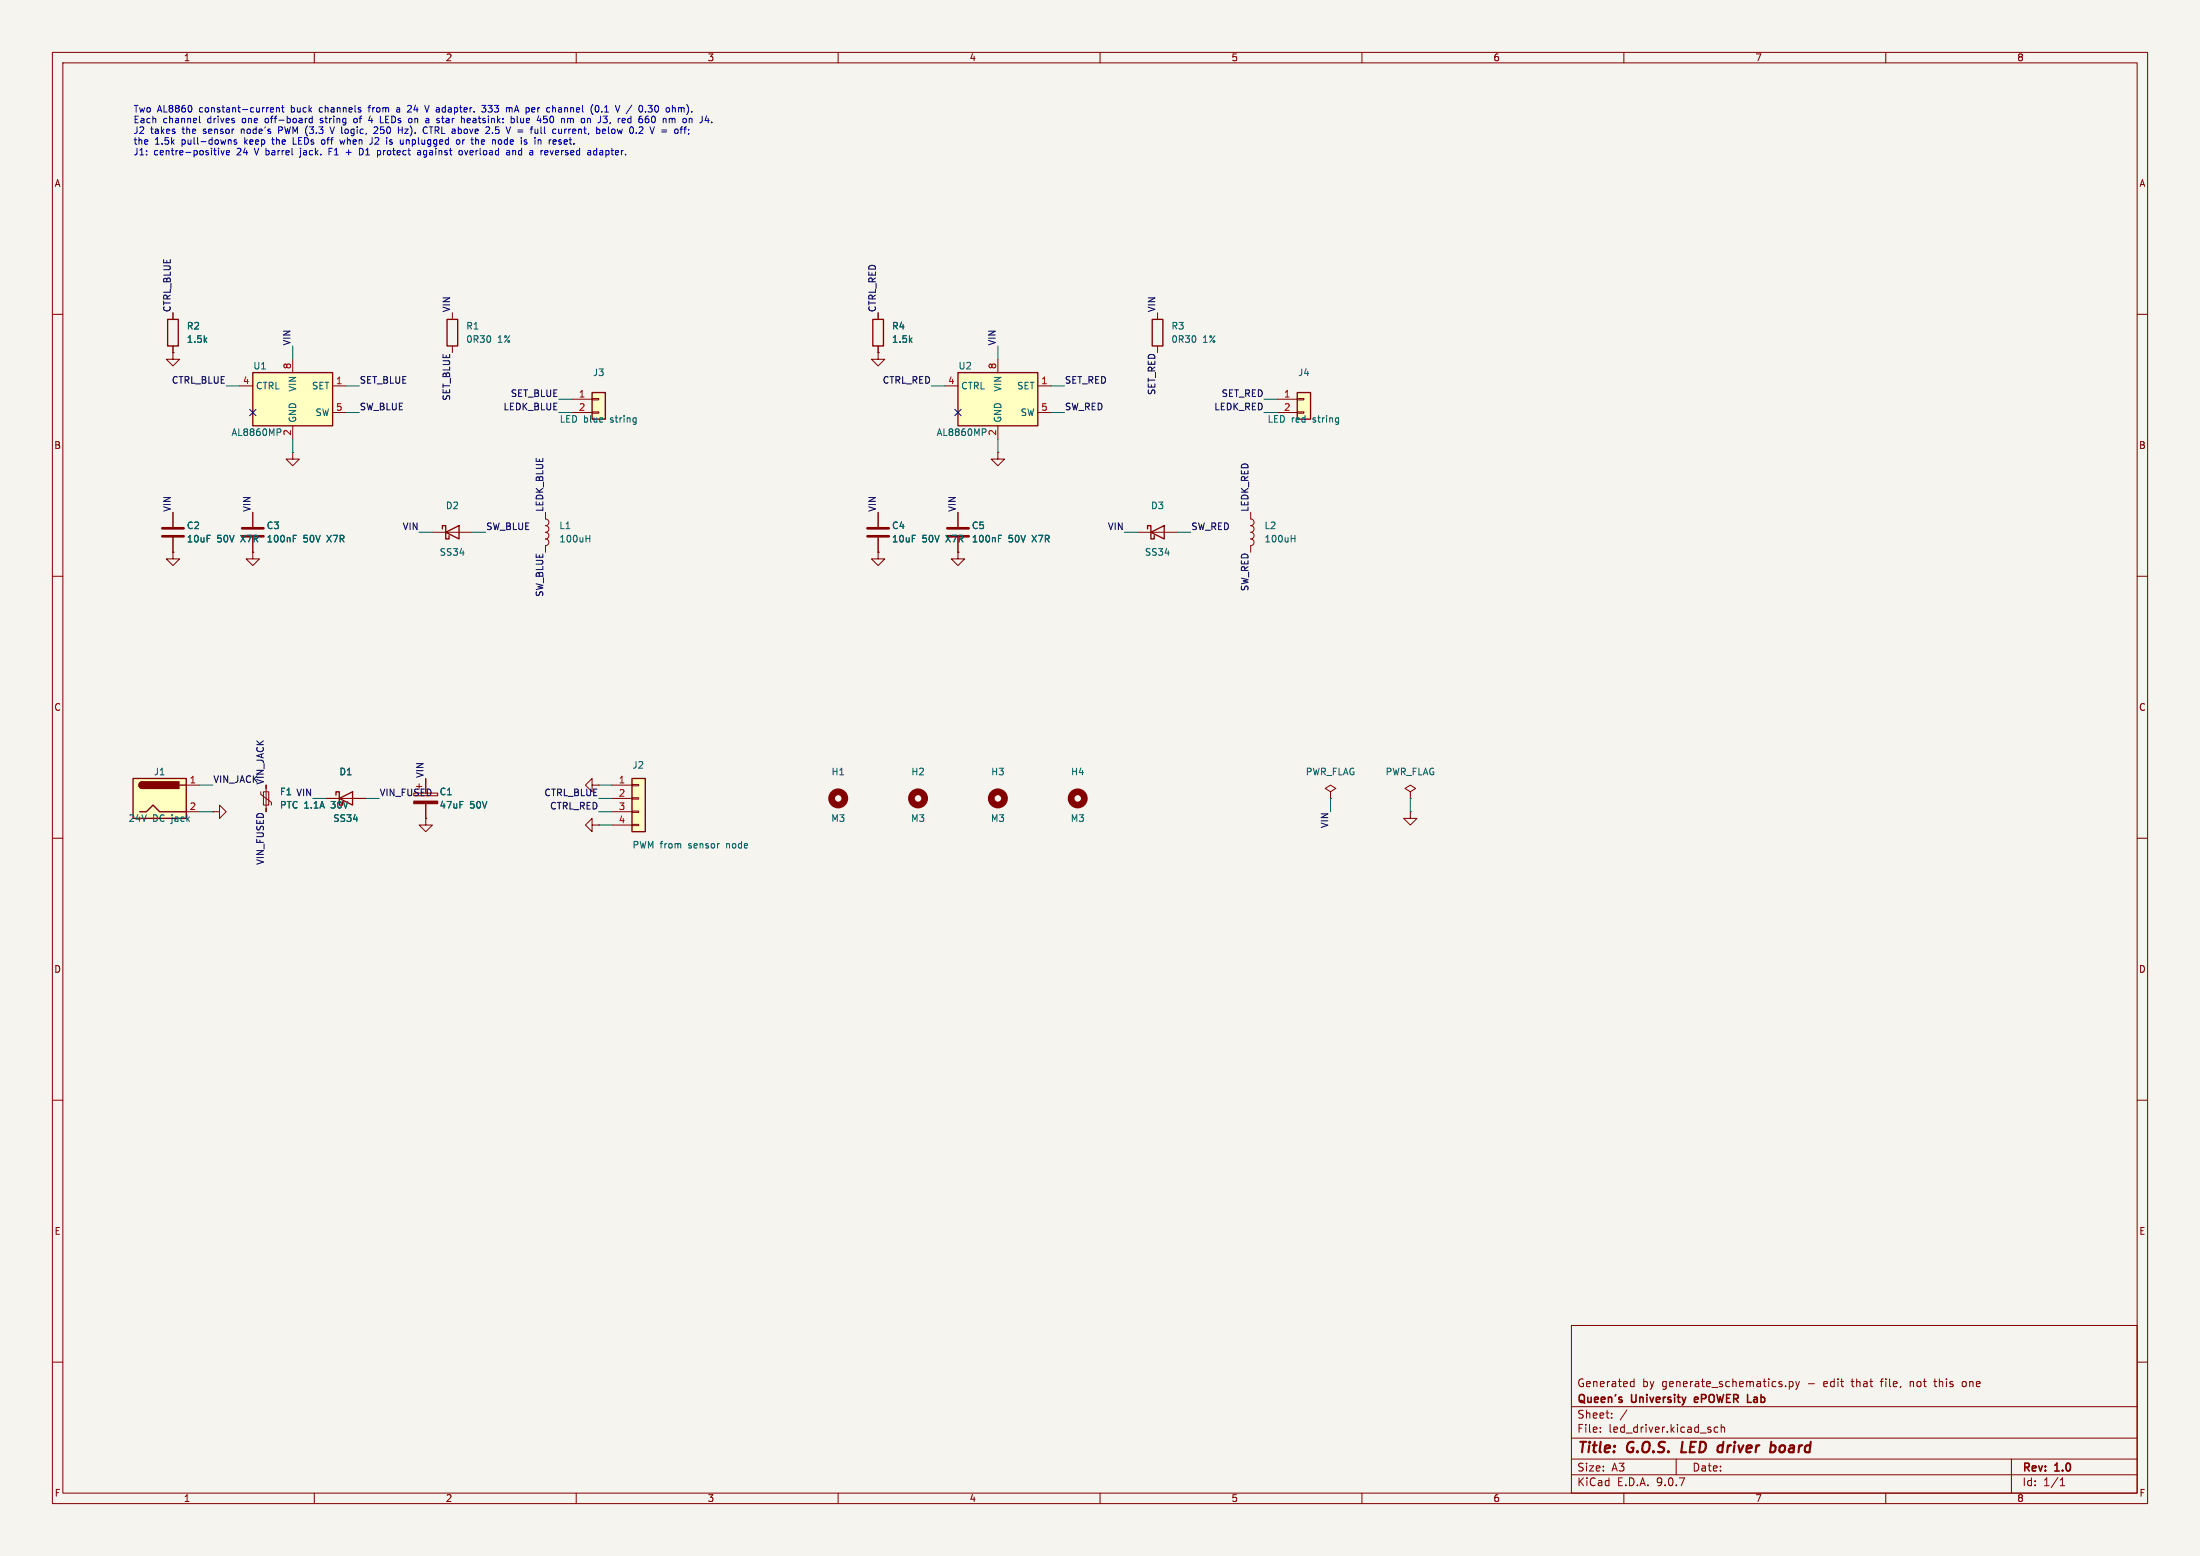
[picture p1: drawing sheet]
<svg xmlns="http://www.w3.org/2000/svg" width="420mm" height="297mm" viewBox="0 0 420 297" stroke-linecap="round" stroke-linejoin="round" font-family="sans-serif">
<path d="M0 0h420v297h-420z" fill="#f5f4ef" stroke="#f5f4ef" stroke-width=".19"/>
<g fill="none" stroke="#840000" stroke-width=".19">
<path d="M10 10h400v277h-400zM12 12h396v273h-396zM60 10v2M110 10v2M160 10v2M210 10v2M260 10v2M310 10v2M360 10v2M221 59.7v1.3M10 60h2M221 66v1.3"/>
<path d="M408 60h2M10 110h2M48.3 105.4v1.3h1.2l-1.2 1.3-1.3-1.3h1.3M48.3 105.4h.1M408 110h2M10 160h2M254 151.1l1-.6-1-.6-1 .6 1 .6v1.3M254 152.4h.1M269.2 151.1l1.1-.6-1.1-.6-1 .6 1 .6v1.3M269.2 152.4h.1M408 160h2M10 210h2"/>
<path d="M408 210h2M300 253h108v32h-108zM10 260h2M300 278.5h108M300 274.5h108M300 268.5h108M305.5 273.2v.2M305.5 272.5v.1M307.7 270.5v.2M307.7 269.8v.1M310.6 269.1l-1.3 1.9M311.4 264.6h.5"/>
<path d="M311.4 263.8h.5M311.9 263.2v1.5M320 278.5v3M327.9 272.5l-.4-.1-.3 .3 .2 .6h.5M328.6 272.5l.2-.1 .4 .1v.9M328.6 271.9v1.5M340.9 264.5v.2M341.6 263.8l.4-.1 .3 .3-.1 .6h-.6M341.6 263.7v1.5M342.8 263.7l.4 1M343.2 264.7l-.4 .5M343.5 263.7l-.3 1"/>
<path d="M364.7 263.7v1M364.7 263.8h.1M369.2 263.7h.5M369.4 263.2v1.3l.2 .2M375.1 263.7l-.4 .1-.1 .2 .1 .5 .4 .2M384 278.5v6.5M408 260h2M60 285v2M110 285v2M160 285v2M210 285v2M260 285v2"/>
<path d="M300 281.5h108M310 285v2M360 285v2M393.3 283.6h.9M393.3 282.5l.4-.4v1.5"/>
</g>
<path d="M321.2 275.2l-.2 2h.9M328.4 275.9l.5 .1M328.8 277.1l-.6 .1M329 275.2l-.2 2M338.3 275.9l.5 .1 .2 .3-.1 .5-.4 .4" fill="none" stroke="#840000" stroke-width=".4"/>
<path d="M323.5 266.8v.8M324.2 267l-.7 .2M333.6 267.7h.7" fill="none" stroke="#840000" stroke-width=".3"/>
<path d="M220 61h2v5h-2z" fill="none" stroke="#840000" stroke-width=".25"/>
<path d="M25.4 148.6h10.2v7.6h-10.2z" fill="#ffffc2"/>
<path d="M25.4 148.6h10.2v7.6h-10.2zM26.7 154.9h1.2l1.3-1.2 1.3 1.2h5.1M27.2 149.2a.64 .64 0 0 0-.7 .7 .64 .64 0 0 0 .7 .6M34.3 149.9h1.3" fill="none" stroke="#840000" stroke-width=".25"/>
<g fill="#840000" stroke="#840000" stroke-width=".25">
<path d="M26.7 149.4l.5-.2v1.3a.63 .63 0 0 1-.6-.4 .63 .63 0 0 1 .1-.7z"/>
<path d="M27.2 149.2h7v1.3h-7z"/>
</g>
<path d="M35.6 149.9h2.5M35.6 154.9h2.5M40.6 154.9h1.3v-1.2l1.3 1.2-1.3 1.3v-1.3M40.6 154.9h.1" fill="none" stroke="#840000" stroke-width=".19"/>
<path d="M113 74.9h2.6v5.1h-2.6z" fill="#ffffc2"/>
<path d="M113 74.9h2.6v5.1h-2.6zM219.1 101v-.7h.6v2.6h.6v-.7M219.7 101.6l2.5-1.3v2.6zM64.1 151.8v-.7h.7v2.6h.6v-.7M64.8 152.4l2.5-1.3v2.6z" fill="none" stroke="#840000" stroke-width=".25"/>
<g fill="none" stroke="#840000" stroke-width=".19">
<path d="M109.2 76.2h3.8M109.2 78.7h3.8M113 76.1h1.3v.2h-1.3zM113 78.6h1.3v.3h-1.3zM104.1 97.8v1.3a.64 .64 0 0 1 .7 .6 .64 .64 0 0 1-.7 .6 .64 .64 0 0 1 .7 .7 .64 .64 0 0 1-.7 .6 .64 .64 0 0 1 .7 .6 .64 .64 0 0 1-.7 .7M33 105.4v1.3h1.3l-1.3 1.3-1.3-1.3h1.3M33 105.4h.1M104.1 102.9a.64 .64 0 0 1 .7 .6 .64 .64 0 0 1-.7 .6v1.3M217.2 101.6h7.6M49.8 151.1v.5l2 1.6v.5M50.3 151.1h1v2.6h-1zM50.8 149.9v5"/>
<path d="M62.2 152.4h7.6M269.2 154.9v1.3h1.3l-1.3 1.3-1.2-1.3h1.2M269.2 154.9h.1"/>
</g>
<path d="M111.9 102.8h.7M112.6 102.2v1.2" fill="none" stroke="#006464" stroke-width=".19"/>
<circle cx="160" cy="152.4" r="1.27" fill="none" stroke="#840000" stroke-width="1.3"/>
<path d="M182.9 71.1h15.2v10.2h-15.2z" fill="#ffffc2"/>
<path d="M166.6 61h2.1v5h-2.1zM182.9 71.1h15.2v10.2h-15.2zM84.5 101v-.7h.6v2.6h.6v-.7M85.1 101.6l2.5-1.3v2.6z" fill="none" stroke="#840000" stroke-width=".25"/>
<g fill="none" stroke="#840000" stroke-width=".19">
<path d="M167.6 59.7v1.3M167.6 67.3v1.3h1.3l-1.3 1.3-1.2-1.3h1.2M167.6 67.3h.1M167.6 66v1.3M180.3 73.7h2.6M190.5 68.6v2.5M198.1 73.7h2.6M198.1 78.7h2.6M167.6 97.8v2.8M182.9 97.8v2.8M190.5 86.4v1.2h1.3l-1.3 1.3-1.3-1.3h1.3M190.5 86.4h.1"/>
<path d="M190.5 81.3v2.5M238.8 97.8v1.3a.64 .64 0 0 1 .6 .6 .64 .64 0 0 1-.6 .6 .64 .64 0 0 1 .6 .7 .64 .64 0 0 1-.6 .6 .64 .64 0 0 1 .6 .6 .64 .64 0 0 1-.6 .7M82.5 101.6h7.7M167.6 102.6v2.8M182.9 105.4v1.3h1.2l-1.2 1.3-1.3-1.3h1.3M182.9 105.4h.1M182.9 102.6v2.8M238.8 102.9a.64 .64 0 0 1 .6 .6 .64 .64 0 0 1-.6 .6v1.3"/>
</g>
<path d="M187.5 81.9h.5l.2 .2-.1 .4h-.6M190.6 102.8h.4M190.6 102.2h.6M246.5 102.8h.7M247.2 102.2v1.2" fill="none" stroke="#006464" stroke-width=".19"/>
<path d="M165.6 100.8h4.1M165.6 102.4h4.1M180.8 100.8h4.1M180.8 102.4h4.1" fill="none" stroke="#840000" stroke-width=".51"/>
<circle cx="205.7" cy="152.4" r="1.27" fill="none" stroke="#840000" stroke-width="1.3"/>
<path d="M120.6 148.6h2.6v10.2h-2.6z" fill="#ffffc2"/>
<path d="M120.6 148.6h2.6v10.2h-2.6z" fill="none" stroke="#840000" stroke-width=".25"/>
<g fill="none" stroke="#840000" stroke-width=".19">
<path d="M33 97.8v2.8M48.3 97.8v2.8M55.9 86.4v1.2h1.2l-1.2 1.3-1.3-1.3h1.3M55.9 86.4h.1M33 102.6v2.8M48.3 102.6v2.8M167.6 105.4v1.3h1.3l-1.3 1.3-1.2-1.3h1.2M167.6 105.4h.1M79 151.4h4.6v.5h-4.6zM79.5 150.1h1M80 149.6v1M81.3 156.2v1.3h1.2l-1.2 1.3-1.3-1.3h1.3"/>
<path d="M81.3 156.2h.1M81.3 148.6v2.8M81.3 153.4v2.8M113 149.9v-1.3l-1.2 1.3 1.2 1.2v-1.2h1.3M113 157.5v-1.3l-1.2 1.3 1.2 1.3v-1.3h1.3M114.3 149.9h.1M114.3 157.5h.1M116.8 149.9h3.8M116.8 152.4h3.8M116.8 154.9h3.8M116.8 157.5h3.8M120.6 149.7h1.3v.3h-1.3z"/>
<path d="M120.6 152.3h1.3v.2h-1.3zM120.6 154.8h1.3v.3h-1.3zM120.6 157.4h1.3v.2h-1.3z"/>
</g>
<g fill="none" stroke="#840000" stroke-width="1.3">
<circle cx="175.3" cy="152.4" r="1.27"/>
<circle cx="190.5" cy="152.4" r="1.27"/>
</g>
<path d="M31 100.8h4.1M31 102.4h4.1M46.2 100.8h4.1M46.2 102.4h4.1" fill="none" stroke="#840000" stroke-width=".51"/>
<path d="M56 102.8h.4M56 102.2h.6" fill="none" stroke="#006464" stroke-width=".19"/>
<path d="M79 152.9h4.6v.5h-4.6z" fill="#840000" stroke="#840000" stroke-width=".19"/>
<path d="M48.3 71.1h15.2v10.2h-15.2z" fill="#ffffc2"/>
<path d="M32 61h2v5h-2zM48.3 71.1h15.2v10.2h-15.2zM85.3 61h2.1v5h-2.1z" fill="none" stroke="#840000" stroke-width=".25"/>
<path d="M33 59.7v1.3M86.4 59.7v1.3M33 67.3v1.3h1.3l-1.3 1.3-1.3-1.3h1.3M33 67.3h.1M33 66v1.3M45.7 73.7h2.6M55.9 68.6v2.5M63.5 73.7h2.5M63.5 78.7h2.5M86.4 66v1.3M55.9 81.3v2.5" fill="none" stroke="#840000" stroke-width=".19"/>
<path d="M52.9 81.9h.5l.2 .2-.1 .4h-.6" fill="none" stroke="#006464" stroke-width=".19"/>
<path d="M247.6 74.9h2.6v5.1h-2.6z" fill="#ffffc2"/>
<path d="M247.6 74.9h2.6v5.1h-2.6z" fill="none" stroke="#840000" stroke-width=".25"/>
<g fill="none" stroke="#840000" stroke-width=".19">
<path d="M33 59.7v1.3M167.6 59.7v1.3M33 67.3h.1M33 66v1.3M167.6 67.3h.1M167.6 66v1.3M243.8 76.2h3.8M243.8 78.7h3.8M247.6 76.1h1.3v.2h-1.3zM247.6 78.6h1.3v.3h-1.3zM33 97.8v2.8M48.3 97.8v2.8"/>
<path d="M167.6 97.8v2.8M182.9 97.8v2.8M33 105.4h.1M33 102.6v2.8M48.3 105.4h.1M48.3 102.6v2.8M167.6 105.4h.1M167.6 102.6v2.8M182.9 105.4h.1M182.9 102.6v2.8M50.8 149.9v.6M50.8 154.3v.6"/>
<path d="M62.2 152.4h2.6M67.3 152.4h2.5M81.3 156.2h.1M81.3 148.6v2.8M81.3 153.4v2.8"/>
</g>
<g fill="none" stroke="#009600" stroke-width=".19">
<path d="M43.2 73.7h2.5M55.9 66v2.6M66 78.7h2.6M66 73.7h2.6M106.7 76.2h2.5M106.7 78.7h2.5M177.8 73.7h2.5M190.5 66v2.6M200.7 78.7h2.5M200.7 73.7h2.5M241.3 76.2h2.5M241.3 78.7h2.5"/>
<path d="M55.9 83.8v2.6M190.5 83.8v2.6M80 101.6h2.5M90.2 101.6h2.5M214.6 101.6h2.6M224.8 101.6h2.5M38.1 149.9h2.5M38.1 154.9h2.5M59.7 152.4h2.5M69.8 152.4h2.6M114.3 149.9h2.5M114.3 152.4h2.5"/>
<path d="M114.3 154.9h2.5M114.3 157.5h2.5M254 152.4v2.5M269.2 152.4v2.5"/>
</g>
<path d="M47.7 78.1l1.2 1.2M48.9 78.1l-1.2 1.2M182.3 78.1l1.2 1.2M183.5 78.1l-1.2 1.2" fill="none" stroke="#000084" stroke-width=".19"/>
<g fill="none" stroke="#0000c2" stroke-width=".19">
<path d="M38.1 22.2v1.1l.2 .1M41.7 28.7v.9M42.2 28.7l.3 .9 .3-.9M43.2 28.9l.1 .6h.5M43.8 26.7l.3 .2v.6M43.8 28.8v.2l-.6 .1M45.2 26.7h-.3l-.2 .2v.1l.5 .2v.3h-.5M51.6 21l.6-.2v-.2l-.4-.1-.2 .2 .1 .6h.5M52.8 20.7l.2-.2 .3 .1v.8M52.8 20.5v.9M53.2 24.2v1.3M53.2 24.9h.5"/>
<path d="M53.7 20.5h.5M53.9 20.1v1.1l.3 .2M56 26.3v1.2h.6M57.4 29.8l-.3 .2M59.6 22.2v1.2M59.6 22.7l-.4-.1-.2 .2 .1 .6h.5M61.1 23.4h.1M61.3 22.6l-.2 .2 .2 .2M61.4 27.4l.4 .1M62.8 28.9h.4M62.8 28.3v1.3M63 24.2l.4 1.3 .4-1.3"/>
<path d="M64.9 26.7l.2 .8 .3-.6 .2 .6M66.1 29.1h.9M68 22.6l-.3 .1-.2 .1 .1 .5 .4 .1M68.6 28.3v1.3a.66 .66 0 0 0 .7-.4 .66 .66 0 0 0-.1-.7M70.3 20.5h.4M70.5 20.2l-.1 1.2M70.7 22.1l-.3 .9h.8M71 26.3v.9l-.3 .3M72.1 24.5v.3l-.8 .7h.8M72.2 28.7l.4 .1 .1 .2-.1 .4-.4 .2M72.6 23.4h.6M74.4 27.5h.4"/>
<path d="M74.8 26.7h-.3l-.1 .2v.1l.4 .2M76.1 24.8h.7M76.1 20.5l-.3 .1M76.2 20.9h-.3l-.2 .2 .1 .2 .4 .1M76.8 24.2v1.3M78.4 20.2l-.4-.1-.2 .1M78.5 20.7l-.7 .7h.7M80.3 29l-.4 .1-.2 .2 .2 .3 .4-.1M80.3 28.9v.7M81.1 20.1l.4 1.3 .4-1.3M81.6 25.4l-.3 .1M81.9 24.2h.7"/>
<path d="M84.5 22.2v1.1l.3 .1M87.2 26.8l.2-.1 .3 .1 .1 .5-.1 .2h-.3l-.2-.1zM87.6 29l.3-.3 .3 .1 .1 .2-.1 .5-.3 .1-.3-.3M88.3 26.7v.8M88.6 26.7l-.3 .2M88.7 28.7l.3 .9M89.2 22.8v.6h.5M89.8 22.9l-.6 .1M90.1 26.3v1M90.8 26.3v1.2M91.2 26.7l.2 .2v.6M92 20.1h.7l-.4 .5 .4 .1v.6l-.2 .1-.5-.1"/>
<path d="M94 25.4v.1M95.1 26.9l.2-.2h.4l.1 .2M95.1 27.3l.2 .2h.4l.1-.2M96.7 29.5h.6M96.7 28.8h.5l.1 .8M97.2 20.6v.1M97.2 20.7l.2-.2 .3 .1 .1 .8M97.2 20.7v.7M97.3 29l-.6 .1M97.6 22.7l.3-.1 .3 .2-.1 .6h-.5M97.9 28.7v.9M98.3 28.7l-.4 .1"/>
<path d="M98.7 22.2v1.1l.2 .1M101.7 20.5l.4 .1M102.1 21.3l-.4 .1M102.1 20.8l-.6 .2M103.3 24.2v1.1l.2 .2M104.4 22.8l.1 .1M104.5 23.2l-.3 .2-.4-.1M105 28.7l.3 .9M105.5 20.1v1.3M105.6 20.6h.4l.1 .8M107.1 26.7h-.3l-.1 .2v.1l.4 .2v.3h-.4M107.2 25.4l-.4 .1"/>
<path d="M107.2 24.6v.9M107.8 24.6v.9M108.2 24.6l-.4 .3M108.5 22.6l.4 .2M108.9 22.8v.6M109.4 22.7l-.3-.1-.2 .2M113.7 20.2l.2-.1a.68 .68 0 0 1 .5 .7 .68 .68 0 0 1-.5 .6l-.3-.5zM113.9 28.8l-.3-.1-.3 .3 .1 .5h.5M113.9 28.3v1.3M114.6 22.2v.9M115.1 25.4h.4M115.1 24.7l.3-.1 .2 .3-.6 .2"/>
<path d="M116.2 24.2v1.1l.1 .2M116.5 23.4l-.1 .2M120.1 22.6l.3 .1M120.4 23.4h-.3M120.4 22.2v1.2M120.6 20.1l-1.1 1.6M122.7 24.5v.3l-.7 .7h.7M123.7 20.1h.8l-.4 .5 .3 .1v.6l-.1 .1-.6-.1M124.6 22.2a.75 .75 0 0 0 .2 1.2l.2-.1M126.3 24.8h1M126.3 25.2h1M129.5 20.5v.9"/>
<path d="M130 20.6l-.3-.1-.2 .2M133.9 23.4h-.3M134.1 22.2v.9M134.9 22.1l-.3 .9"/>
</g>
<path d="M56 102.8h.4M56 102.2h.6M190.6 102.8h.4M190.6 102.2h.6" fill="none" stroke="#006464" stroke-width=".19"/>
<g font-size="2.8" fill="#840000">
<text x="301" y="277.9">Title:</text>
<text x="310.6" y="277.9">G.O.S.</text>
<text x="321.8" y="277.9">LED</text>
<text x="329.6" y="277.9">driver</text>
<text x="340.4" y="277.9">board</text>
</g>
<g font-size="2.1" fill="#840000">
<text x="301" y="268.2">Queen's</text>
<text x="301" y="265">Generated</text>
<text x="311.5" y="268.2">University</text>
<text x="313.5" y="265">by</text>
<text x="317.3" y="265">generate_schematics.py</text>
<text x="324.2" y="268.2">ePOWER</text>
<text x="334.9" y="268.2">Lab</text>
<text x="345.2" y="265">-</text>
<text x="348.4" y="265">edit</text>
<text x="353.9" y="265">that</text>
<text x="359.6" y="265">file,</text>
<text x="365.3" y="265">not</text>
<text x="370.2" y="265">this</text>
<text x="375.6" y="265">one</text>
<text x="301" y="273.7">File:</text>
<text x="301" y="271">Sheet:</text>
<text x="307.1" y="273.7">led_driver.kicad_sch</text>
<text x="301" y="281.1">Size:</text>
<text x="307.6" y="281.1">A3</text>
<text x="323" y="281.1">Date:</text>
<text x="386" y="281.3">Rev:</text>
<text x="392.4" y="281.3">1.0</text>
<text x="301" y="283.9">KiCad</text>
<text x="308.7" y="283.9">E.D.A.</text>
<text x="316.3" y="283.9">9.0.7</text>
<text x="386" y="283.9">Id:</text>
<text x="390.1" y="283.9">1/1</text>
</g>
<g font-size="1.8" fill="#840000">
<text x="35" y="11.9">1</text>
<text x="85" y="11.9">2</text>
<text x="135" y="11.9">3</text>
<text x="185" y="11.9">4</text>
<text x="235" y="11.9">5</text>
<text x="285" y="11.9">6</text>
<text x="335" y="11.9">7</text>
<text x="385" y="11.9">8</text>
<text x="10.3" y="35.9">A</text>
<text x="408.3" y="35.9">A</text>
<text x="10.3" y="85.9">B</text>
<text x="408.2" y="85.9">B</text>
<text x="10.3" y="135.9">C</text>
<text x="408.2" y="135.9">C</text>
<text x="10.3" y="185.9">D</text>
<text x="408.2" y="185.9">D</text>
<text x="10.3" y="235.9">E</text>
<text x="408.3" y="235.9">E</text>
<text x="10.3" y="285.9">F</text>
<text x="35" y="286.9">1</text>
<text x="85" y="286.9">2</text>
<text x="135" y="286.9">3</text>
<text x="185" y="286.9">4</text>
<text x="235" y="286.9">5</text>
<text x="285" y="286.9">6</text>
<text x="335" y="286.9">7</text>
<text x="385" y="286.9">8</text>
<text x="408.3" y="285.9">F</text>
</g>
<g font-size="1.8" fill="#0000c2">
<text x="25.4" y="21.8">Two</text>
<text x="25.4" y="23.8">Each</text>
<text x="30" y="21.8">AL8860</text>
<text x="31.1" y="23.8">channel</text>
<text x="38.1" y="21.8">constant-current</text>
<text x="39.7" y="23.8">drives</text>
<text x="46.5" y="23.8">one</text>
<text x="51.1" y="23.8">off-board</text>
<text x="55.8" y="21.8">buck</text>
<text x="61.4" y="21.8">channels</text>
<text x="61.8" y="23.8">string</text>
<text x="68.4" y="23.8">of</text>
<text x="71" y="21.8">from</text>
<text x="71.5" y="23.8">4</text>
<text x="73.8" y="23.8">LEDs</text>
<text x="76.6" y="21.8">a</text>
<text x="78.9" y="21.8">24</text>
<text x="79.5" y="23.8">on</text>
<text x="82.5" y="21.8">V adapter.</text>
<text x="82.9" y="23.8">a</text>
<text x="85.3" y="23.8">star</text>
<text x="90.1" y="23.8">heatsink:</text>
<text x="93.7" y="21.8">333</text>
<text x="98.5" y="21.8">mA</text>
<text x="99.8" y="23.8">blue</text>
<text x="102.5" y="21.8">per</text>
<text x="105" y="23.8">450</text>
<text x="106.7" y="21.8">channel</text>
<text x="109.8" y="23.8">nm</text>
<text x="113.9" y="23.8">on</text>
<text x="115.3" y="21.8">(0.1</text>
<text x="117.3" y="23.8">J3,</text>
<text x="120.3" y="21.8">V /</text>
<text x="121.3" y="23.8">red</text>
<text x="125.1" y="21.8">0.30</text>
<text x="125.5" y="23.8">660</text>
<text x="130.3" y="23.8">nm</text>
<text x="130.5" y="21.8">ohm).</text>
<text x="134.3" y="23.8">on</text>
<text x="25.4" y="25.9">J2</text>
<text x="25.4" y="27.9">the</text>
<text x="25.4" y="30">J1:</text>
<text x="28.7" y="25.9">takes</text>
<text x="29.4" y="30">centre-positive</text>
<text x="29.5" y="27.9">1.5k</text>
<text x="34.8" y="27.9">pull-downs</text>
<text x="34.9" y="25.9">the</text>
<text x="39.1" y="25.9">sensor</text>
<text x="45.3" y="30">24</text>
<text x="46.5" y="25.9">node's</text>
<text x="46.9" y="27.9">keep</text>
<text x="48.9" y="30">V barrel</text>
<text x="52.5" y="27.9">the</text>
<text x="53.8" y="25.9">PWM (3.3</text>
<text x="56.6" y="27.9">LEDs</text>
<text x="58" y="30">jack.</text>
<text x="62.2" y="27.9">off</text>
<text x="63.6" y="30">F1</text>
<text x="64.2" y="25.9">V logic,</text>
<text x="66" y="27.9">when</text>
<text x="67.1" y="30">+</text>
<text x="69.8" y="30">D1</text>
<text x="71.9" y="27.9">J2</text>
<text x="72.9" y="25.9">250</text>
<text x="73.5" y="30">protect</text>
<text x="75.2" y="27.9">is</text>
<text x="77.7" y="25.9">Hz).</text>
<text x="78" y="27.9">unplugged</text>
<text x="81.4" y="30">against</text>
<text x="82.7" y="25.9">CTRL above</text>
<text x="89" y="27.9">or</text>
<text x="89.5" y="30">overload</text>
<text x="92.1" y="27.9">the</text>
<text x="95" y="25.9">2.5</text>
<text x="96.3" y="27.9">node</text>
<text x="98.8" y="30">and</text>
<text x="99.2" y="25.9">V =</text>
<text x="102" y="27.9">is</text>
<text x="103.4" y="30">a</text>
<text x="104.2" y="25.9">full</text>
<text x="104.8" y="27.9">in</text>
<text x="105.7" y="30">reversed</text>
<text x="107.7" y="27.9">reset.</text>
<text x="108.6" y="25.9">current,</text>
<text x="114.9" y="30">adapter.</text>
<text x="117.2" y="25.9">below</text>
<text x="123.7" y="25.9">0.2</text>
<text x="127.9" y="25.9">V =</text>
</g>
<g font-size="1.8" fill="#0f0f0f">
<text x="32.7" y="59.7" transform="rotate(-90 32.7 59.7)">CTRL_BLUE</text>
<text x="86" y="59.7" transform="rotate(-90 86 59.7)">VIN</text>
<text x="167.3" y="59.7" transform="rotate(-90 167.3 59.7)">CTRL_RED</text>
<text x="220.6" y="59.7" transform="rotate(-90 220.6 59.7)">VIN</text>
<text x="55.5" y="66" transform="rotate(-90 55.5 66)">VIN</text>
<text x="190.2" y="66" transform="rotate(-90 190.2 66)">VIN</text>
<text x="32.7" y="73.3">CTRL_BLUE</text>
<text x="68.6" y="73.3">SET_BLUE</text>
<text x="86" y="76.6" transform="rotate(-90 86 76.6)">SET_BLUE</text>
<text x="97.4" y="75.9">SET_BLUE</text>
<text x="168.4" y="73.3">CTRL_RED</text>
<text x="203.2" y="73.3">SET_RED</text>
<text x="220.6" y="75.5" transform="rotate(-90 220.6 75.5)">SET_RED</text>
<text x="233.1" y="75.9">SET_RED</text>
<text x="68.6" y="78.4">SW_BLUE</text>
<text x="96" y="78.4">LEDK_BLUE</text>
<text x="203.2" y="78.4">SW_RED</text>
<text x="231.7" y="78.4">LEDK_RED</text>
<text x="32.7" y="97.8" transform="rotate(-90 32.7 97.8)">VIN</text>
<text x="47.9" y="97.8" transform="rotate(-90 47.9 97.8)">VIN</text>
<text x="76.8" y="101.3">VIN</text>
<text x="92.7" y="101.3">SW_BLUE</text>
<text x="103.8" y="97.8" transform="rotate(-90 103.8 97.8)">LEDK_BLUE</text>
<text x="167.3" y="97.8" transform="rotate(-90 167.3 97.8)">VIN</text>
<text x="182.5" y="97.8" transform="rotate(-90 182.5 97.8)">VIN</text>
<text x="211.4" y="101.3">VIN</text>
<text x="227.3" y="101.3">SW_RED</text>
<text x="238.4" y="97.8" transform="rotate(-90 238.4 97.8)">LEDK_RED</text>
<text x="238.4" y="112.9" transform="rotate(-90 238.4 112.9)">SW_RED</text>
<text x="103.8" y="114" transform="rotate(-90 103.8 114)">SW_BLUE</text>
<text x="40.6" y="149.5">VIN_JACK</text>
<text x="50.5" y="149.9" transform="rotate(-90 50.5 149.9)">VIN_JACK</text>
<text x="80.9" y="148.6" transform="rotate(-90 80.9 148.6)">VIN</text>
<text x="53.3" y="152">F1 VIN</text>
<text x="72.4" y="152.1">VIN_FUSED</text>
<text x="103.8" y="152.1">CTRL_BLUE</text>
<text x="104.9" y="154.6">CTRL_RED</text>
<text x="253.7" y="158.2" transform="rotate(-90 253.7 158.2)">VIN</text>
<text x="50.5" y="165.2" transform="rotate(-90 50.5 165.2)">VIN_FUSED</text>
</g>
<g font-size="1.8" fill="#006464">
<text x="35.6" y="63.1">R2</text>
<text x="35.6" y="65.6">1.5k</text>
<text x="88.9" y="63.1">R1</text>
<text x="88.9" y="65.6">0R30</text>
<text x="95" y="65.6">1%</text>
<text x="170.2" y="63.1">R4</text>
<text x="170.2" y="65.6">1.5k</text>
<text x="223.5" y="63.1">R3</text>
<text x="223.5" y="65.6">0R30</text>
<text x="229.6" y="65.6">1%</text>
<text x="48.3" y="70.7">U1</text>
<text x="113.1" y="72">J3</text>
<text x="182.9" y="70.7">U2</text>
<text x="247.7" y="72">J4</text>
<text x="48.8" y="74.5">CTRL</text>
<text x="56.7" y="74.9" transform="rotate(-90 56.7 74.9)">VIN</text>
<text x="59.5" y="74.5">SET</text>
<text x="183.4" y="74.5">CTRL</text>
<text x="191.4" y="74.9" transform="rotate(-90 191.4 74.9)">VIN</text>
<text x="194.1" y="74.5">SET</text>
<text x="44.1" y="83.4">AL8860MP</text>
<text x="56.7" y="80.8" transform="rotate(-90 56.7 80.8)">GND</text>
<text x="60.1" y="79.6">SW</text>
<text x="106.8" y="80.9">LED blue</text>
<text x="116.6" y="80.9">string</text>
<text x="178.7" y="83.4">AL8860MP</text>
<text x="191.4" y="80.8" transform="rotate(-90 191.4 80.8)">GND</text>
<text x="194.7" y="79.6">SW</text>
<text x="241.9" y="80.9">LED red</text>
<text x="250.7" y="80.9">string</text>
<text x="35.6" y="101.2">C2</text>
<text x="50.8" y="101.2">C3</text>
<text x="85" y="97.4">D2</text>
<text x="106.7" y="101.2">L1</text>
<text x="170.2" y="101.2">C4</text>
<text x="185.4" y="101.2">C5</text>
<text x="219.6" y="97.4">D3</text>
<text x="241.3" y="101.2">L2</text>
<text x="35.6" y="103.7">10uF</text>
<text x="41.4" y="103.7">50V</text>
<text x="46.1" y="103.7">X7R</text>
<text x="50.8" y="103.7">100nF</text>
<text x="57.8" y="103.7">50V</text>
<text x="62.5" y="103.7">X7R</text>
<text x="83.8" y="106.3">SS34</text>
<text x="106.7" y="103.7">100uH</text>
<text x="170.2" y="103.7">10uF</text>
<text x="176" y="103.7">50V</text>
<text x="180.7" y="103.7">X7R</text>
<text x="185.4" y="103.7">100nF</text>
<text x="192.5" y="103.7">50V</text>
<text x="197.1" y="103.7">X7R</text>
<text x="218.5" y="106.3">SS34</text>
<text x="241.3" y="103.7">100uH</text>
<text x="29.3" y="148.2">J1</text>
<text x="64.7" y="148.2">D1</text>
<text x="120.7" y="146.9">J2</text>
<text x="158.6" y="148.2">H1</text>
<text x="173.9" y="148.2">H2</text>
<text x="189.1" y="148.2">H3</text>
<text x="204.4" y="148.2">H4</text>
<text x="249.2" y="148.2">PWR_FLAG</text>
<text x="264.4" y="148.2">PWR_FLAG</text>
<text x="53.3" y="152">F1</text>
<text x="53.3" y="154.5">PTC 1.1A</text>
<text x="63.3" y="154.5">30V</text>
<text x="83.8" y="152">C1</text>
<text x="83.8" y="154.5">47uF</text>
<text x="89.7" y="154.5">50V</text>
<text x="24.5" y="157.1">24V</text>
<text x="29.1" y="157.1">DC jack</text>
<text x="63.5" y="157.1">SS34</text>
<text x="158.6" y="157.1">M3</text>
<text x="173.8" y="157.1">M3</text>
<text x="189.1" y="157.1">M3</text>
<text x="204.3" y="157.1">M3</text>
<text x="120.7" y="162.2">PWM from</text>
<text x="131.5" y="162.2">sensor</text>
<text x="138.9" y="162.2">node</text>
</g>
<g font-size="1.8" fill="#a90000">
<text x="55.6" y="70.6" transform="rotate(-90 55.6 70.6)">8</text>
<text x="190.2" y="70.6" transform="rotate(-90 190.2 70.6)">8</text>
<text x="46.3" y="73.4">4</text>
<text x="64.1" y="73.4">1</text>
<text x="110.4" y="75.9">1</text>
<text x="180.9" y="73.4">4</text>
<text x="198.7" y="73.4">1</text>
<text x="245" y="75.9">1</text>
<text x="55.6" y="83.3" transform="rotate(-90 55.6 83.3)">2</text>
<text x="64.1" y="78.5">5</text>
<text x="110.4" y="78.5">2</text>
<text x="190.2" y="83.3" transform="rotate(-90 190.2 83.3)">2</text>
<text x="198.7" y="78.5">5</text>
<text x="245" y="78.5">2</text>
<text x="36.1" y="149.6">1</text>
<text x="118" y="149.6">1</text>
<text x="36.1" y="154.7">2</text>
<text x="118" y="152.1">2</text>
<text x="118" y="154.7">3</text>
<text x="118" y="157.2">4</text>
</g>
</svg>
